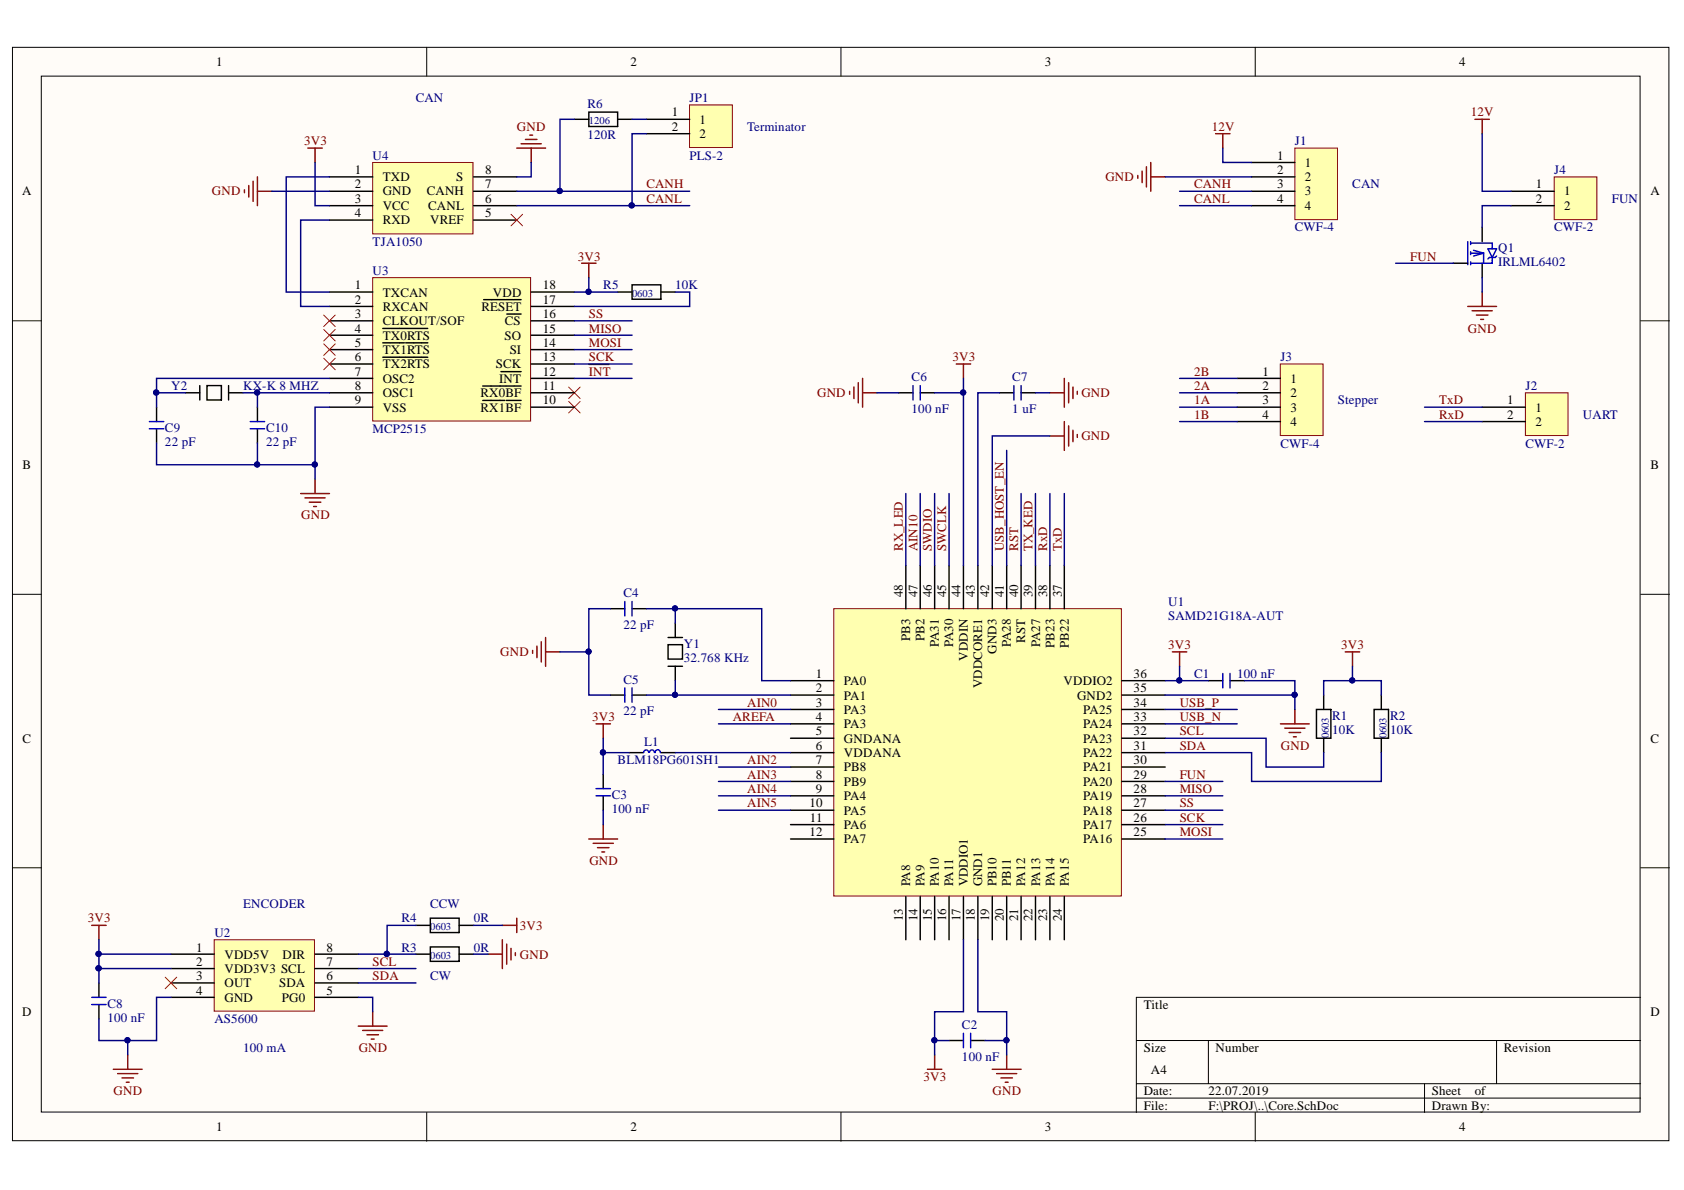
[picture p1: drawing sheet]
<svg xmlns="http://www.w3.org/2000/svg" width="297mm" height="210mm" viewBox="0 0 297 210" stroke-linecap="round" stroke-linejoin="round" font-family="sans-serif">
<g fill="#fffcf8" stroke="#000" stroke-width=".18">
<path d="M2.2 8.3h292.2v192.9h-292.2z"/>
<path d="M7.3 13.4h282v182.8h-282z"/>
</g>
<g fill="none" stroke="#000" stroke-width=".18">
<path d="M75.3 8.3v5.1M148.3 8.3v5.1M221.4 8.3v5.1M2.2 56.6h5.1M289.4 56.6h5.1M2.2 104.8h5.1M289.4 104.8h5.1M2.2 153.1h5.1M289.4 153.1h5.1M289.4 175.9h-89v20.3M75.3 196.2v5.1M148.3 196.2v5.1"/>
<path d="M200.4 183.5h89M200.4 191.2h89M200.4 193.7h89M213.1 183.5v7.7M221.4 196.2v5.1M251.3 191.2v5M264 183.5v7.7"/>
</g>
<path d="M147.1 107.4h50.7v50.6h-50.7z" fill="#ffffb0" stroke="#800000" stroke-width=".18"/>
<g fill="none" stroke="#000" stroke-width=".25">
<path d="M158.5 69.3h2.5M162.3 69.3h2.6M176.3 69.3h2.5M180.1 69.3h2.5M159.8 99.8v7.6M162.3 99.8v7.6M164.9 99.8v7.6M167.4 99.8v7.6M169.9 99.8v7.6M172.5 99.8v7.6M175 99.8v7.6M177.6 99.8v7.6"/>
<path d="M180.1 99.8v7.6M182.6 99.8v7.6M185.2 99.8v7.6M187.7 99.8v7.6M107.7 107.4h2.5M111.5 107.4h2.5M117.8 113.7h2.6v2.6h-2.6zM117.8 117.5h2.6M117.8 112.4h2.6M119.1 109.9v2.5M119.1 117.5v2.6M106.4 136.6v2.5"/>
<path d="M107.7 122.6h2.5M111 132.8h2.5M111.5 122.6h2.5M116.6 132.8h2.5M139.4 120.1h7.7M139.4 122.6h7.7M139.4 125.1h7.7M139.4 127.7h7.7M139.4 130.2h7.7M139.4 132.8h7.7M139.4 135.3h7.7M139.4 137.8h7.7"/>
<path d="M197.9 120.1h7.6M197.9 122.6h7.6M197.9 125.1h7.6M197.9 127.7h7.6M197.9 130.2h7.6M197.9 132.8h7.6M197.9 135.3h7.6M197.9 137.8h7.6M213.1 120.1h2.6M217 120.1h2.5M232.2 125.1h2.6v5.1h-2.6zM233.5 122.6v2.5"/>
<path d="M233.5 130.2v2.6M242.4 125.1h2.5v5.1h-2.5zM243.6 122.6v2.5M243.6 130.2v2.6M106.4 140.4v2.5M139.4 140.4h7.7M139.4 142.9h7.7M139.4 145.5h7.7M139.4 148h7.7M159.8 158.1v7.7M162.3 158.1v7.7M164.9 158.1v7.7"/>
<path d="M167.4 158.1v7.7M169.9 158.1v7.7M172.5 158.1v7.7M175 158.1v7.7M177.6 158.1v7.7M180.1 158.1v7.7M182.6 158.1v7.7M185.2 158.1v7.7M187.7 158.1v7.7M197.9 140.4h7.6M197.9 142.9h7.6M197.9 145.5h7.6"/>
<path d="M197.9 148h7.6M167.4 183.5h2.5M171.2 183.5h2.6"/>
</g>
<g fill="none" stroke="#800000" stroke-width=".25">
<path d="M258.9 54.1h5.1M259.7 54.8h3.5M260.4 55.6h2.1M261.2 56.3h.5M261.4 51.5v2.6M149.9 69v.5M150.6 68.3v2M151.4 67.5v3.6M152.2 66.7v5.1M152.2 69.3h2.5M168.7 64.2h2.5M169.9 64.2v2.5"/>
<path d="M185.2 69.3h2.5M185.2 76.9h2.5M187.7 66.7v5.1M187.7 74.4v5M188.5 67.5v3.6M188.5 75.1v3.6M189.3 68.3v2M189.3 75.9v2M190 69v.5M190 76.6v.6M93.9 114.7v.5M94.7 114v2"/>
<path d="M95.5 113.2v3.6M96.2 115h2.6M96.2 112.4v5.1M206.8 115h2.5M208.1 115v2.5M237.3 115h2.5M238.6 115v2.5M105.1 127.7h2.6M106.4 127.7v2.5M225.9 127.7h5M226.6 128.4h3.6M227.4 129.2h2"/>
<path d="M228.1 130h.6M228.4 125.1v2.6M103.9 148h5M104.6 148.8h3.6M105.4 149.5h2M106.1 150.3h.6M106.4 145.5v2.5M163.6 188.6h2.5M164.9 186.1v2.5M175 188.6h5.1M175.8 189.4h3.5M176.5 190.1h2.1"/>
<path d="M177.3 190.9h.5M177.6 186.1v2.5"/>
</g>
<g fill="none" stroke="#0000bf" stroke-width=".25">
<path d="M161 68v2.6M162.3 68v2.6M178.8 68v2.6M180.1 68v2.6M110.2 106.1v2.5M111.5 106.1v2.5M215.7 118.8v2.5M217 118.8v2.5M105.1 139.1h2.6M110.2 121.3v2.6M111.5 121.3v2.6M105.1 140.4h2.6"/>
<path d="M169.9 182.3v2.5M171.2 182.3v2.5"/>
</g>
<path d="M113.5 132.7a.43 .43 0 0 1 .5-.4 .43 .43 0 0 1 .4 .4M114.6 132.7a.43 .43 0 0 1 .4-.4 .43 .43 0 0 1 .4 .4M116.5 132.8a.46 .46 0 0 0-.5-.5 .46 .46 0 0 0-.4 .5" fill="none" stroke="#00f" stroke-width=".25"/>
<path d="M274.1 31.2h7.6v7.5h-7.6z" fill="#ffffb0" stroke="#800000" stroke-width=".18"/>
<path d="M266.5 33.7h7.6M266.5 36.3h7.6" fill="none" stroke="#000" stroke-width=".25"/>
<path d="M228.4 26.1h7.5v12.6h-7.5z" fill="#ffffb0" stroke="#800000" stroke-width=".18"/>
<path d="M220.8 28.7h7.6M220.8 31.2h7.6M220.8 33.7h7.6M220.8 36.3h7.6" fill="none" stroke="#000" stroke-width=".25"/>
<path d="M200.7 30.9v.6M201.5 30.2v2M202.2 29.4v3.6M203 28.7v5M203 31.2h2.5M214.4 23.6h2.6M215.7 23.6v2.5" fill="none" stroke="#800000" stroke-width=".25"/>
<path d="M269.1 69.3h7.5v7.5h-7.5z" fill="#ffffb0" stroke="#800000" stroke-width=".18"/>
<path d="M261.4 71.8h7.7M261.4 74.4h7.7" fill="none" stroke="#000" stroke-width=".25"/>
<path d="M225.8 64.2h7.6v12.6h-7.6z" fill="#ffffb0" stroke="#800000" stroke-width=".18"/>
<path d="M256.4 46.4h2.5M261.4 40.1v2.5M261.4 46.4v2.6M218.2 66.7h7.7M218.2 69.3h7.7M218.2 71.8h7.7M218.2 74.4h7.7" fill="none" stroke="#000" stroke-width=".25"/>
<path d="M258.9 42.6v4.1M259.4 42.9h3.8v1M259.4 44.7h2.3v1.7M259.4 42.6v.5M259.4 44.4v.5M259.4 46.2v.5M259.9 44.1l1.8 .6-1.8 .5M262.5 43.9h1.5l-.8 1.5zM263.2 45.4v1h-3.8M264 45.2l-.3 .2h-1l-.2 .3" fill="none" stroke="#0000bf" stroke-width=".25"/>
<g fill="none" stroke="#800000" stroke-width=".25">
<path d="M260.2 21h2.5M261.4 21v2.6M16.2 163.2h2.5M17.4 163.2v2.6M65.7 178.5v2.5M20 188.6h5.1M20.8 189.4h3.5M21.5 190.1h2M22.3 190.9h.5M22.5 186.1v2.5M63.2 181h5.1M64 181.8h3.5"/>
<path d="M64.7 182.5h2.1M65.5 183.3h.5"/>
</g>
<path d="M37.8 165.8h17.7v12.6h-17.7z" fill="#ffffb0" stroke="#800000" stroke-width=".18"/>
<g fill="none" stroke="#000" stroke-width=".25">
<path d="M17.4 173.4v2.5M17.4 177.2v2.5M30.2 168.3h7.6M30.2 170.8h7.6M30.2 173.4h7.6M30.2 175.9h7.6M55.6 168.3h7.6M55.6 170.8h7.6M55.6 173.4h7.6M55.6 175.9h7.6M73.4 168.3h2.5M73.4 163.2h2.5"/>
<path d="M75.9 167h5.1v2.6h-5.1zM75.9 162h5.1v2.5h-5.1zM81 168.3h2.5M81 163.2h2.5"/>
</g>
<path d="M86.1 168.3h2.5M88.6 165.8v5M88.6 163.2h2.6M89.4 166.5v3.6M90.1 167.3v2M90.9 168v.6M91.2 162v2.5" fill="none" stroke="#800000" stroke-width=".25"/>
<path d="M16.2 177.2h2.5M16.2 175.9h2.5" fill="none" stroke="#0000bf" stroke-width=".25"/>
<path d="M100.3 70.8l2 2M100.3 68.3l2 2M102.3 70.8l-2 2M102.3 68.3l-2 2M29.1 172.4l2.1 2M31.2 172.4l-2.1 2" fill="none" stroke="#f00" stroke-width=".18"/>
<path d="M65.7 49h27.9v25.3h-27.9z" fill="#ffffb0" stroke="#800000" stroke-width=".18"/>
<g fill="none" stroke="#000" stroke-width=".25">
<path d="M58.1 51.5h7.6M58.1 54.1h7.6M58.1 56.6h7.6M58.1 59.1h7.6M67.5 57.9h1.3M68.9 57.9h2.6M71.6 57.9h2.7M74.4 57.9h1M85.3 52.9h2.7M88.1 52.9h1.1M89.3 52.9h1.3M89.4 55.4h1.3"/>
<path d="M90.6 52.9h1.3M90.8 55.4h1.1M93.7 51.5h7.6M93.7 54.1h7.6M93.7 56.6h7.6M93.7 59.1h7.6M108.9 51.5h2.6M111.5 50.2h5.1v2.6h-5.1zM116.6 51.5h2.5M27.6 71.8v2.6M27.6 75.6v2.6M32.7 69.3h2.5"/>
<path d="M35.2 68v2.6M36.5 68h2.6v2.6h-2.6zM40.3 69.3h2.6M40.3 68v2.6M45.4 71.8v2.6M45.4 75.6v2.6M58.1 61.7h7.6M58.1 64.2h7.6M58.1 66.7h7.6M58.1 69.3h7.6M58.1 71.8h7.6M67.5 60.5h1.3"/>
<path d="M67.5 63h1.3M68.9 60.5h2.4M68.9 63h2.6M71.6 60.5h2.7M71.6 63h2.7M74.4 60.5h1M74.4 63h1M85.2 70.6h3.8M85.2 68.1h4M88.4 65.6h.5M89 65.6h1.6M89.3 70.6h1.3"/>
<path d="M89.3 68.1h1.3M90.6 65.6h1.3M90.7 70.6h1.2M90.7 68.1h1.2M93.7 61.7h7.6M93.7 64.2h7.6M93.7 66.7h7.6M93.7 69.3h7.6M93.7 71.8h7.6"/>
</g>
<path d="M57.1 58.1l2 2M57.1 55.6l2 2M59.1 58.1l-2 2M59.1 55.6l-2 2M57.1 63.2l2 2M57.1 60.7l2 2M59.1 63.2l-2 2M59.1 60.7l-2 2" fill="none" stroke="#f00" stroke-width=".18"/>
<path d="M102.6 46.4h2.5M103.9 46.4v2.6M103.9 64.3h.5M104.5 64.3h1.6M106.1 64.3h1.3M53 87.1h5.1M53.8 87.8h3.6M54.6 88.6h2M55.3 89.3h.5M55.6 84.5v2.6" fill="none" stroke="#800000" stroke-width=".25"/>
<path d="M26.3 75.6h2.6M26.3 74.4h2.6M44.1 75.6h2.6M44.1 74.4h2.6" fill="none" stroke="#0000bf" stroke-width=".25"/>
<path d="M65.7 28.7h17.7v12.6h-17.7z" fill="#ffffb0" stroke="#800000" stroke-width=".18"/>
<path d="M103.9 19.8h5v2.5h-5zM58.1 31.2h7.6M58.1 33.7h7.6M58.1 36.3h7.6M58.1 38.8h7.6M83.5 31.2h7.7M83.5 33.7h7.7M83.5 36.3h7.7M83.5 38.8h7.7M101.3 21h2.6M108.9 21h2.6" fill="none" stroke="#000" stroke-width=".25"/>
<path d="M43.1 33.5v.5M43.9 32.7v2.1M44.6 32v3.5M45.4 31.2v5.1M45.4 33.7h2.5M54.3 26.1h2.5M55.6 26.1v2.6M91.2 26.1h5M91.9 25.4h3.6M92.7 24.6h2M93.4 23.8h.5M93.7 26.1v2.6" fill="none" stroke="#800000" stroke-width=".25"/>
<path d="M90.1 37.8l2.1 2M92.2 37.8l-2.1 2" fill="none" stroke="#f00" stroke-width=".18"/>
<path d="M121.6 18.5h7.6v7.5h-7.6z" fill="#ffffb0" stroke="#800000" stroke-width=".18"/>
<path d="M114 21h7.7M114 23.6h7.7" fill="none" stroke="#000" stroke-width=".25"/>
<g fill="none" stroke="#000080" stroke-width=".25">
<path d="M47.9 33.7h10.2M55.6 28.7v7.6h2.5M58.1 38.8h-5.1v15.3h5.1M58.1 31.2h-7.6v20.3h7.6M91.2 33.7h30.5M93.7 28.7v2.5h-2.5M101.3 21h-2.5v12.7M111.5 36.3h10.2M111.5 21h2.5M114 23.6h-2.5v12.7h-20.3M205.5 31.2h15.3M208.1 36.3h12.7"/>
<path d="M208.1 33.7h12.7M215.7 26.1v2.6h5.1M261.4 23.6v10.1h5.1M266.5 36.3h-5.1v3.8M101.3 56.6h10.2M101.3 59.1h10.2M103.9 49v2.5h-2.6M103.9 51.5h5M119.1 51.5h2.6v2.6h-20.4M246.2 46.4h10.2M261.4 49v2.5M27.6 78.2v3.8h17.8v-3.8"/>
<path d="M27.6 69.3v2.5M42.9 69.3h15.2M45.4 69.3v2.5M58.1 66.7h-30.5v2.6h5.1M58.1 71.8h-2.5v12.7M101.3 66.7h10.2M101.3 61.7h10.2M101.3 64.2h10.2M154.7 69.3h3.8M164.9 69.3h5M169.9 66.7v33.1M176.3 69.3h-3.8v30.5"/>
<path d="M177.6 79.4v20.4M182.6 69.3h2.6M185.2 76.9h-10.2v22.9M208.1 69.3h10.1M208.1 71.8h10.1M208.1 74.4h10.1M208.1 66.7h10.1M251.3 71.8h10.1M251.3 74.4h10.1M45.4 82h10.2M159.8 87.1v12.7M162.3 87.1v12.7"/>
<path d="M164.9 87.1v12.7M167.4 87.1v12.7M180.1 87.1v12.7M182.6 87.1v12.7M185.2 87.1v12.7M187.7 87.1v12.7M98.8 115h5.1M107.7 107.4h-3.8v15.2h3.8M114 107.4h5.1M119.1 109.9v-2.5h15.3v12.7h5M208.1 117.5v2.6h-2.6M238.6 117.5v2.6"/>
<path d="M106.4 130.2v6.4M106.4 132.8h4.6M114 122.6h5.1M119.1 120.1v2.5h20.3M119.1 132.8h20.3M126.7 125.1h12.7M126.7 127.7h12.7M126.7 135.3h12.7M126.7 137.8h12.7M205.5 130.2h17.8v5.1h10.2v-2.5M205.5 132.8h15.3v5h22.8v-5M205.5 125.1h12.7"/>
<path d="M205.5 127.7h12.7M205.5 137.8h10.2M208.1 120.1h5M219.5 120.1h8.9v2.5h-22.9M228.4 122.6v2.5M233.5 122.6v-2.5h10.1v2.5M106.4 142.9v2.6M126.7 140.4h12.7M126.7 142.9h12.7M205.5 140.4h10.2M205.5 142.9h10.2M205.5 145.5h10.2"/>
<path d="M205.5 148h10.2M17.4 165.8v7.6M17.4 168.3h12.8M17.4 170.8h12.8M30.2 175.9h-2.6v7.6h-10.2v-3.8M63.2 175.9h2.5v2.6M63.2 168.3h10.2M63.2 170.8h10.2M63.2 173.4h10.2M73.4 163.2h-5.1v5.1M83.5 168.3h2.6M83.5 163.2h5.1"/>
<path d="M169.9 165.8v12.7h-5v5M172.5 165.8v12.7h5.1v5M22.5 183.5v2.6M167.4 183.5h-2.5v2.6M173.8 183.5h3.8v2.6"/>
</g>
<g fill="#000080" stroke="#000080" stroke-width=".18">
<circle cx="208" cy="120" r=".46"/>
<circle cx="228.3" cy="122.6" r=".46"/>
<circle cx="238.5" cy="120" r=".46"/>
<circle cx="164.8" cy="183.5" r=".46"/>
<circle cx="177.5" cy="183.5" r=".46"/>
<circle cx="106.3" cy="132.7" r=".46"/>
<circle cx="119.1" cy="122.6" r=".46"/>
<circle cx="119.1" cy="107.3" r=".46"/>
<circle cx="103.8" cy="114.9" r=".46"/>
<circle cx="169.9" cy="69.2" r=".46"/>
<circle cx="68.2" cy="168.3" r=".46"/>
<circle cx="17.4" cy="168.3" r=".46"/>
<circle cx="17.4" cy="170.8" r=".46"/>
<circle cx="22.5" cy="183.5" r=".46"/>
<circle cx="27.6" cy="69.2" r=".46"/>
<circle cx="45.4" cy="69.2" r=".46"/>
<circle cx="45.4" cy="81.9" r=".46"/>
<circle cx="55.5" cy="81.9" r=".46"/>
<circle cx="103.8" cy="51.5" r=".46"/>
<circle cx="98.7" cy="33.7" r=".46"/>
<circle cx="111.4" cy="36.2" r=".46"/>
</g>
<g font-size="2.3">
<text x="38.1" y="11.7">1</text>
<text x="111.2" y="11.7">2</text>
<text x="184.3" y="11.7">3</text>
<text x="257.4" y="11.7">4</text>
<text x="118.5" y="20.5">1</text>
<text x="118.5" y="23.1">2</text>
<text x="123.4" y="21.8">1</text>
<text x="123.4" y="24.3">2</text>
<text x="225.3" y="28.1">1</text>
<text x="230.2" y="29.4">1</text>
<text x="3.9" y="34.5">A</text>
<text x="62.6" y="30.7">1</text>
<text x="62.6" y="33.2">2</text>
<text x="62.6" y="35.7">3</text>
<text x="67.5" y="31.9">TXD</text>
<text x="67.5" y="34.5">GND</text>
<text x="75.3" y="34.5">CANH</text>
<text x="80.4" y="31.9">S</text>
<text x="85.6" y="35.7">6</text>
<text x="85.6" y="33.2">7</text>
<text x="85.6" y="30.7">8</text>
<text x="225.3" y="30.7">2</text>
<text x="225.3" y="33.2">3</text>
<text x="225.3" y="35.7">4</text>
<text x="230.2" y="31.9">2</text>
<text x="230.2" y="34.5">3</text>
<text x="270.9" y="33.2">1</text>
<text x="270.9" y="35.7">2</text>
<text x="275.9" y="34.5">1</text>
<text x="291.1" y="34.5">A</text>
<text x="62.6" y="38.3">4</text>
<text x="67.5" y="37">VCC</text>
<text x="67.5" y="39.6">RXD</text>
<text x="75.5" y="37">CANL</text>
<text x="75.9" y="39.6">VREF</text>
<text x="85.6" y="38.3">5</text>
<text x="230.2" y="37">4</text>
<text x="275.9" y="37">2</text>
<text x="62.6" y="51">1</text>
<text x="62.6" y="53.6">2</text>
<text x="67.5" y="52.3">TXCAN</text>
<text x="87" y="52.3">VDD</text>
<text x="95.8" y="53.6">17</text>
<text x="95.8" y="51">18</text>
<text x="62.6" y="56.1">3</text>
<text x="62.6" y="58.7">4</text>
<text x="67.5" y="54.8">RXCAN</text>
<text x="67.5" y="57.4">CLKOUT/SOF</text>
<text x="67.5" y="59.9">TX0RTS</text>
<text x="84.9" y="54.8">RESET</text>
<text x="89" y="59.9">SO</text>
<text x="89.1" y="57.4">CS</text>
<text x="95.8" y="58.7">15</text>
<text x="95.8" y="56.1">16</text>
<text x="62.6" y="61.2">5</text>
<text x="62.6" y="63.7">6</text>
<text x="67.5" y="62.5">TX1RTS</text>
<text x="67.5" y="65">TX2RTS</text>
<text x="87.5" y="65">SCK</text>
<text x="89.9" y="62.5">SI</text>
<text x="95.8" y="63.7">13</text>
<text x="95.8" y="61.2">14</text>
<text x="62.6" y="66.3">7</text>
<text x="62.6" y="68.8">8</text>
<text x="62.6" y="71.3">9</text>
<text x="67.5" y="67.5">OSC2</text>
<text x="67.5" y="70.1">OSC1</text>
<text x="84.8" y="70.1">RX0BF</text>
<text x="88.1" y="67.5">INT</text>
<text x="95.8" y="71.3">10</text>
<text x="95.8" y="68.8">11</text>
<text x="95.8" y="66.3">12</text>
<text x="222.7" y="66.3">1</text>
<text x="222.7" y="68.8">2</text>
<text x="222.7" y="71.3">3</text>
<text x="227.6" y="67.5">1</text>
<text x="227.6" y="70.1">2</text>
<text x="265.9" y="71.3">1</text>
<text x="67.5" y="72.6">VSS</text>
<text x="84.8" y="72.6">RX1BF</text>
<text x="222.7" y="73.9">4</text>
<text x="227.6" y="72.6">3</text>
<text x="227.6" y="75.1">4</text>
<text x="265.9" y="73.9">2</text>
<text x="270.8" y="72.6">1</text>
<text x="270.8" y="75.1">2</text>
<text x="4" y="82.7">B</text>
<text x="291.1" y="82.7">B</text>
<text x="159.3" y="105.3" transform="rotate(-90 159.3 105.3)">48</text>
<text x="161.8" y="105.3" transform="rotate(-90 161.8 105.3)">47</text>
<text x="164.3" y="105.3" transform="rotate(-90 164.3 105.3)">46</text>
<text x="166.9" y="105.3" transform="rotate(-90 166.9 105.3)">45</text>
<text x="169.4" y="105.3" transform="rotate(-90 169.4 105.3)">44</text>
<text x="172" y="105.3" transform="rotate(-90 172 105.3)">43</text>
<text x="174.5" y="105.3" transform="rotate(-90 174.5 105.3)">42</text>
<text x="177" y="105.3" transform="rotate(-90 177 105.3)">41</text>
<text x="179.6" y="105.3" transform="rotate(-90 179.6 105.3)">40</text>
<text x="182.1" y="105.3" transform="rotate(-90 182.1 105.3)">39</text>
<text x="184.7" y="105.3" transform="rotate(-90 184.7 105.3)">38</text>
<text x="187.3" y="105.3" transform="rotate(-90 187.3 105.3)">37</text>
<text x="160.5" y="113.1" transform="rotate(-90 160.5 113.1)">PB3</text>
<text x="163.1" y="113.1" transform="rotate(-90 163.1 113.1)">PB2</text>
<text x="180.8" y="113.3" transform="rotate(-90 180.8 113.3)">RST</text>
<text x="143.9" y="119.6">1</text>
<text x="165.6" y="114.2" transform="rotate(-90 165.6 114.2)">PA31</text>
<text x="168.2" y="114.2" transform="rotate(-90 168.2 114.2)">PA30</text>
<text x="170.7" y="116.5" transform="rotate(-90 170.7 116.5)">VDDIN</text>
<text x="175.8" y="115.3" transform="rotate(-90 175.8 115.3)">GND3</text>
<text x="178.3" y="114.2" transform="rotate(-90 178.3 114.2)">PA28</text>
<text x="183.5" y="114.2" transform="rotate(-90 183.5 114.2)">PA27</text>
<text x="186" y="114.3" transform="rotate(-90 186 114.3)">PB23</text>
<text x="188.5" y="114.3" transform="rotate(-90 188.5 114.3)">PB22</text>
<text x="200" y="119.6">36</text>
<text x="143.9" y="122.1">2</text>
<text x="143.9" y="124.7">3</text>
<text x="148.9" y="120.9">PA0</text>
<text x="148.9" y="123.4">PA1</text>
<text x="148.9" y="125.9">PA3</text>
<text x="173.2" y="121.4" transform="rotate(-90 173.2 121.4)">VDDCORE1</text>
<text x="187.6" y="120.9">VDDIO2</text>
<text x="190" y="123.4">GND2</text>
<text x="191.1" y="125.9">PA25</text>
<text x="200" y="124.7">34</text>
<text x="200" y="122.1">35</text>
<text x="4" y="131">C</text>
<text x="143.9" y="127.2">4</text>
<text x="143.9" y="129.7">5</text>
<text x="148.9" y="128.5">PA3</text>
<text x="148.9" y="131">GNDANA</text>
<text x="191.1" y="131">PA23</text>
<text x="191.1" y="128.5">PA24</text>
<text x="200" y="129.7">32</text>
<text x="200" y="127.2">33</text>
<text x="291.1" y="131">C</text>
<text x="143.9" y="132.3">6</text>
<text x="143.9" y="134.8">7</text>
<text x="143.9" y="137.3">8</text>
<text x="148.9" y="133.5">VDDANA</text>
<text x="148.9" y="136.1">PB8</text>
<text x="191.1" y="136.1">PA21</text>
<text x="191.1" y="133.5">PA22</text>
<text x="200" y="137.3">29</text>
<text x="200" y="134.8">30</text>
<text x="200" y="132.3">31</text>
<text x="142.8" y="142.4">10</text>
<text x="143.9" y="139.9">9</text>
<text x="148.9" y="138.6">PB9</text>
<text x="148.9" y="141.1">PA4</text>
<text x="148.9" y="143.7">PA5</text>
<text x="191.1" y="143.7">PA18</text>
<text x="191.1" y="141.1">PA19</text>
<text x="191.1" y="138.6">PA20</text>
<text x="200" y="142.4">27</text>
<text x="200" y="139.9">28</text>
<text x="142.8" y="147.5">12</text>
<text x="142.9" y="144.9">11</text>
<text x="148.9" y="146.2">PA6</text>
<text x="148.9" y="148.7">PA7</text>
<text x="191.1" y="148.7">PA16</text>
<text x="191.1" y="146.2">PA17</text>
<text x="200" y="147.5">25</text>
<text x="200" y="144.9">26</text>
<text x="160.5" y="156.3" transform="rotate(-90 160.5 156.3)">PA8</text>
<text x="163.1" y="156.3" transform="rotate(-90 163.1 156.3)">PA9</text>
<text x="165.6" y="156.3" transform="rotate(-90 165.6 156.3)">PA10</text>
<text x="168.2" y="156.3" transform="rotate(-90 168.2 156.3)">PA11</text>
<text x="170.7" y="156.3" transform="rotate(-90 170.7 156.3)">VDDIO1</text>
<text x="173.2" y="156.3" transform="rotate(-90 173.2 156.3)">GND1</text>
<text x="175.8" y="156.3" transform="rotate(-90 175.8 156.3)">PB10</text>
<text x="178.3" y="156.3" transform="rotate(-90 178.3 156.3)">PB11</text>
<text x="180.8" y="156.3" transform="rotate(-90 180.8 156.3)">PA12</text>
<text x="183.5" y="156.3" transform="rotate(-90 183.5 156.3)">PA13</text>
<text x="186" y="156.3" transform="rotate(-90 186 156.3)">PA14</text>
<text x="188.5" y="156.3" transform="rotate(-90 188.5 156.3)">PA15</text>
<text x="34.6" y="167.8">1</text>
<text x="57.6" y="167.8">8</text>
<text x="159.3" y="162.4" transform="rotate(-90 159.3 162.4)">13</text>
<text x="161.8" y="162.4" transform="rotate(-90 161.8 162.4)">14</text>
<text x="164.3" y="162.4" transform="rotate(-90 164.3 162.4)">15</text>
<text x="166.9" y="162.4" transform="rotate(-90 166.9 162.4)">16</text>
<text x="169.4" y="162.4" transform="rotate(-90 169.4 162.4)">17</text>
<text x="172" y="162.4" transform="rotate(-90 172 162.4)">18</text>
<text x="174.5" y="162.4" transform="rotate(-90 174.5 162.4)">19</text>
<text x="177" y="162.4" transform="rotate(-90 177 162.4)">20</text>
<text x="179.6" y="162.4" transform="rotate(-90 179.6 162.4)">21</text>
<text x="182.1" y="162.4" transform="rotate(-90 182.1 162.4)">22</text>
<text x="184.7" y="162.4" transform="rotate(-90 184.7 162.4)">23</text>
<text x="187.3" y="162.4" transform="rotate(-90 187.3 162.4)">24</text>
<text x="34.6" y="170.4">2</text>
<text x="34.6" y="172.9">3</text>
<text x="39.6" y="169.1">VDD5V</text>
<text x="39.6" y="171.6">VDD3V3 SCL</text>
<text x="49.8" y="169.1">DIR</text>
<text x="57.6" y="172.9">6</text>
<text x="57.6" y="170.4">7</text>
<text x="3.9" y="179.3">D</text>
<text x="34.6" y="175.4">4</text>
<text x="39.6" y="174.2">OUT</text>
<text x="39.6" y="176.7">GND</text>
<text x="49.2" y="174.2">SDA</text>
<text x="49.7" y="176.7">PG0</text>
<text x="57.6" y="175.4">5</text>
<text x="201.7" y="178">Title</text>
<text x="291.1" y="179.3">D</text>
<text x="201.7" y="185.6">Size</text>
<text x="214.4" y="185.6">Number</text>
<text x="265.3" y="185.6">Revision</text>
<text x="203" y="189.4">A4</text>
<text x="201.7" y="193.2">Date:</text>
<text x="201.7" y="195.7">File:</text>
<text x="213.2" y="193.2">22.07.2019</text>
<text x="213.2" y="195.7">F:\PROJ\..\Core.SchDoc</text>
<text x="252.6" y="193.2">Sheet</text>
<text x="252.6" y="195.7">Drawn By:</text>
<text x="260.1" y="193.2">of</text>
<text x="38.1" y="199.5">1</text>
<text x="111.2" y="199.5">2</text>
<text x="184.3" y="199.5">3</text>
<text x="257.4" y="199.5">4</text>
</g>
<g font-size="2.3" fill="#000080">
<text x="73.3" y="18">CAN</text>
<text x="103.6" y="19">R6</text>
<text x="121.6" y="18">JP1</text>
<text x="131.8" y="23.1">Terminator</text>
<text x="65.7" y="28.1">U4</text>
<text x="103.6" y="24.6">120R</text>
<text x="121.6" y="28.1">PLS-2</text>
<text x="228.4" y="25.6">J1</text>
<text x="238.5" y="33.2">CAN</text>
<text x="274.1" y="30.7">J4</text>
<text x="284.3" y="35.7">FUN</text>
<text x="228.4" y="40.8">CWF-4</text>
<text x="274.1" y="40.8">CWF-2</text>
<text x="65.7" y="43.4">TJA1050</text>
<text x="264.2" y="44.5">Q1</text>
<text x="264.2" y="47">IRLML6402</text>
<text x="65.7" y="48.5">U3</text>
<text x="106.4" y="51">R5</text>
<text x="119.1" y="51">10K</text>
<text x="225.8" y="63.7">J3</text>
<text x="30.2" y="68.8">Y2</text>
<text x="42.9" y="68.8">KX-K 8 MHZ</text>
<text x="160.8" y="67.3">C6</text>
<text x="178.6" y="67.3">C7</text>
<text x="236" y="71.3">Stepper</text>
<text x="269.1" y="68.8">J2</text>
<text x="29.1" y="76.1">C9</text>
<text x="46.9" y="76.1">C10</text>
<text x="65.7" y="76.4">MCP2515</text>
<text x="160.8" y="72.9">100 nF</text>
<text x="178.6" y="72.9">1 uF</text>
<text x="279.2" y="73.9">UART</text>
<text x="29.1" y="78.7">22 pF</text>
<text x="46.9" y="78.7">22 pF</text>
<text x="225.8" y="78.9">CWF-4</text>
<text x="269.1" y="78.9">CWF-2</text>
<text x="110" y="105.4">C4</text>
<text x="206.1" y="106.9">U1</text>
<text x="110" y="111">22 pF</text>
<text x="206.1" y="109.4">SAMD21G18A-AUT</text>
<text x="120.6" y="114.3">Y1</text>
<text x="120.6" y="116.8">32.768 KHz</text>
<text x="210.6" y="119.6">C1</text>
<text x="218.2" y="119.6">100 nF</text>
<text x="110" y="120.6">C5</text>
<text x="110" y="126.2">22 pF</text>
<text x="113.6" y="131.5">L1</text>
<text x="235" y="126.9">R1</text>
<text x="235" y="129.5">10K</text>
<text x="245.2" y="126.9">R2</text>
<text x="245.2" y="129.5">10K</text>
<text x="108.9" y="134.8">BLM18PG601SH1</text>
<text x="107.9" y="140.9">C3</text>
<text x="107.9" y="143.4">100 nF</text>
<text x="42.9" y="160.2">ENCODER</text>
<text x="75.9" y="160.2">CCW</text>
<text x="37.8" y="165.3">U2</text>
<text x="70.8" y="167.8">R3</text>
<text x="70.8" y="162.7">R4</text>
<text x="83.6" y="167.8">0R</text>
<text x="83.6" y="162.7">0R</text>
<text x="75.9" y="172.9">CW</text>
<text x="18.9" y="177.7">C8</text>
<text x="18.9" y="180.3">100 nF</text>
<text x="37.8" y="180.5">AS5600</text>
<text x="42.9" y="185.6">100 mA</text>
<text x="169.7" y="181.5">C2</text>
<text x="169.7" y="187.1">100 nF</text>
</g>
<g font-size="2.3" fill="#800000">
<text x="91.2" y="23.1">GND</text>
<text x="213.7" y="23.1">12V</text>
<text x="259.4" y="20.5">12V</text>
<text x="53.6" y="25.6">3V3</text>
<text x="37.4" y="34.5">GND</text>
<text x="114" y="33.2">CANH</text>
<text x="114" y="35.7">CANL</text>
<text x="195" y="31.9">GND</text>
<text x="210.6" y="33.2">CANH</text>
<text x="210.6" y="35.7">CANL</text>
<text x="101.9" y="46">3V3</text>
<text x="248.8" y="46">FUN</text>
<text x="103.9" y="56.1">SS</text>
<text x="103.9" y="58.7">MISO</text>
<text x="258.9" y="58.7">GND</text>
<text x="103.9" y="63.7">SCK</text>
<text x="103.9" y="61.2">MOSI</text>
<text x="168" y="63.7">3V3</text>
<text x="103.9" y="66.3">INT</text>
<text x="144.1" y="70.1">GND</text>
<text x="190.7" y="70.1">GND</text>
<text x="210.6" y="66.3">2B</text>
<text x="210.6" y="68.8">2A</text>
<text x="210.6" y="71.3">1A</text>
<text x="253.8" y="71.3">TxD</text>
<text x="190.7" y="77.7">GND</text>
<text x="210.6" y="73.9">1B</text>
<text x="253.8" y="73.9">RxD</text>
<text x="53.1" y="91.6">GND</text>
<text x="159.3" y="97.2" transform="rotate(-90 159.3 97.2)">RX_LED</text>
<text x="161.8" y="97.2" transform="rotate(-90 161.8 97.2)">AIN10</text>
<text x="164.3" y="97.2" transform="rotate(-90 164.3 97.2)">SWDIO</text>
<text x="166.9" y="97.2" transform="rotate(-90 166.9 97.2)">SWCLK</text>
<text x="177" y="97.2" transform="rotate(-90 177 97.2)">USB_HOST_EN</text>
<text x="179.6" y="97.2" transform="rotate(-90 179.6 97.2)">RST</text>
<text x="182.1" y="97.2" transform="rotate(-90 182.1 97.2)">TX_KED</text>
<text x="184.7" y="97.2" transform="rotate(-90 184.7 97.2)">RxD</text>
<text x="187.3" y="97.2" transform="rotate(-90 187.3 97.2)">TxD</text>
<text x="88.2" y="115.8">GND</text>
<text x="206.1" y="114.5">3V3</text>
<text x="236.6" y="114.5">3V3</text>
<text x="131.8" y="124.7">AIN0</text>
<text x="208.1" y="124.7">USB_P</text>
<text x="104.5" y="127.2">3V3</text>
<text x="129.2" y="127.2">AREFA</text>
<text x="208.1" y="127.2">USB_N</text>
<text x="208.1" y="129.7">SCL</text>
<text x="131.8" y="134.8">AIN2</text>
<text x="131.8" y="137.3">AIN3</text>
<text x="208.1" y="132.3">SDA</text>
<text x="208.1" y="137.3">FUN</text>
<text x="225.9" y="132.3">GND</text>
<text x="131.8" y="139.9">AIN4</text>
<text x="131.8" y="142.4">AIN5</text>
<text x="208.1" y="139.9">MISO</text>
<text x="208.1" y="142.4">SS</text>
<text x="208.1" y="144.9">SCK</text>
<text x="208.1" y="147.5">MOSI</text>
<text x="104" y="152.5">GND</text>
<text x="15.5" y="162.7">3V3</text>
<text x="91.7" y="164">3V3</text>
<text x="65.7" y="170.4">SCL</text>
<text x="65.7" y="172.9">SDA</text>
<text x="91.7" y="169.1">GND</text>
<text x="63.3" y="185.6">GND</text>
<text x="162.9" y="190.7">3V3</text>
<text x="20" y="193.2">GND</text>
<text x="175.1" y="193.2">GND</text>
</g>
<g font-size="1.9" fill="#000080">
<text x="103.9" y="21.9">1206</text>
<text x="111.5" y="52.4">0603</text>
<text x="234.4" y="130.2" transform="rotate(-90 234.4 130.2)">0603</text>
<text x="244.5" y="130.2" transform="rotate(-90 244.5 130.2)">0603</text>
<text x="75.9" y="164.1">0603</text>
<text x="75.9" y="169.2">0603</text>
</g>
</svg>
